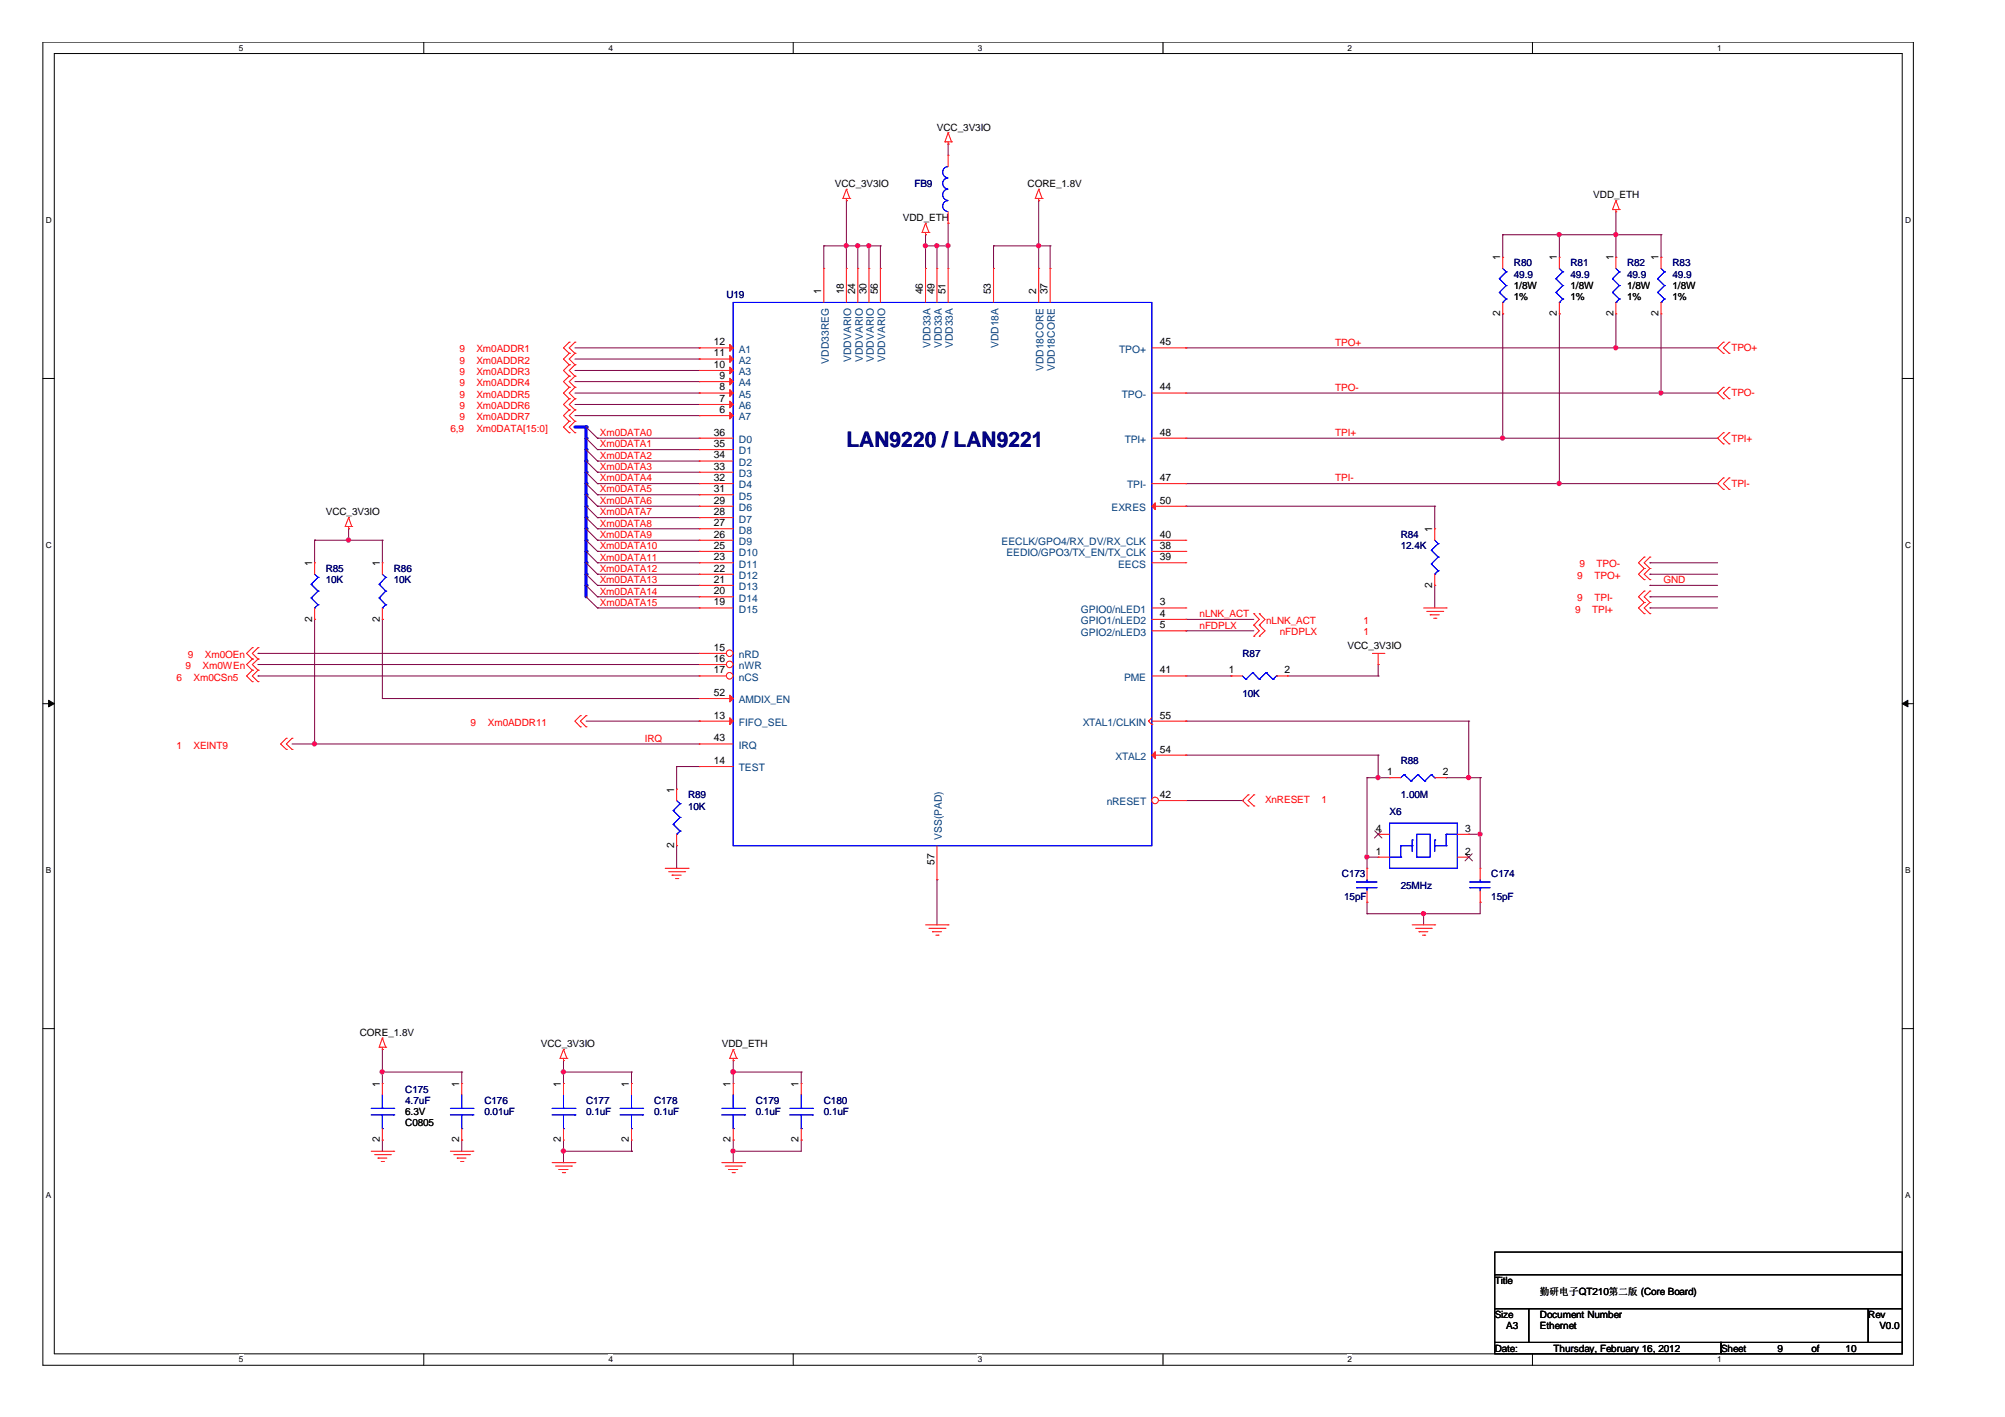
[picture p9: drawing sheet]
<svg xmlns="http://www.w3.org/2000/svg" width="297mm" height="210mm" viewBox="0 0 297 210" stroke-linecap="round" stroke-linejoin="round" font-family="sans-serif">
<path d="M6.3 6.2h277.2v196h-277.2zM8 7.9h273.8v192.6h-273.8z" fill="none" stroke="#000" stroke-width=".15"/>
<g fill="#fff">
<path d="M35.4 6.4h.6v1.4h-.6z"/>
<path d="M35.4 200.7h.6v1.4h-.6z"/>
</g>
<path d="M62.8 6.2v1.7M62.8 200.5v1.7" fill="none" stroke="#000" stroke-width=".15"/>
<g fill="#fff">
<path d="M90.1 6.4h.7v1.4h-.7z"/>
<path d="M90.1 200.7h.7v1.4h-.7z"/>
</g>
<path d="M117.5 6.2v1.7M117.5 200.5v1.7" fill="none" stroke="#000" stroke-width=".15"/>
<g fill="#fff">
<path d="M144.9 6.4h.6v1.4h-.6z"/>
<path d="M144.9 200.7h.6v1.4h-.6z"/>
</g>
<path d="M172.3 6.2v1.7M172.3 200.5v1.7" fill="none" stroke="#000" stroke-width=".15"/>
<g fill="#fff">
<path d="M199.6 6.4h.7v1.4h-.7z"/>
<path d="M199.6 200.7h.7v1.4h-.7z"/>
</g>
<path d="M227 6.2v1.7M227 200.5v1.7" fill="none" stroke="#000" stroke-width=".15"/>
<g fill="#fff">
<path d="M254.4 6.4h.6v1.4h-.6z"/>
<path d="M254.4 200.7h.6v1.4h-.6z"/>
<path d="M6.8 31.9h.8v1.4h-.8z"/>
<path d="M282.2 31.9h.9v1.4h-.9z"/>
<path d="M6.8 80.1h.8v1.4h-.8z"/>
<path d="M282.2 80.1h.9v1.4h-.9z"/>
</g>
<path d="M6.3 56.1h1.7M281.8 56.1h1.7" fill="none" stroke="#000" stroke-width=".15"/>
<g fill="#fff">
<path d="M6.8 128.2h.7v1.4h-.7z"/>
<path d="M282.2 128.2h.8v1.4h-.8z"/>
</g>
<path d="M6.3 104.2h1.7M281.8 104.2h1.7" fill="none" stroke="#000" stroke-width=".15"/>
<g fill="#000" stroke="#000" stroke-width=".15">
<path d="M7.2 103.7l.8 .5-.8 .5z" fill-rule="evenodd"/>
<path d="M281.8 104.2l.9-.5v1z" fill-rule="evenodd"/>
</g>
<g fill="#fff">
<path d="M6.8 176.4h.7v1.4h-.7z"/>
<path d="M282.2 176.4h.8v1.4h-.8z"/>
</g>
<path d="M6.3 152.4h1.7M281.8 152.4h1.7" fill="none" stroke="#000" stroke-width=".15"/>
<g fill="none" stroke="#800040" stroke-width=".15">
<path d="M122 36.4h.1M122 36.4h8.4M122 36.4v3.4M125.4 36.4h.1M125.4 29.7h.1M125.4 29.7v10.1M127.1 36.4h.1M127.1 36.4v3.4M128.7 36.4h.1M128.7 36.4v3.4M130.4 36.4h.1M130.4 36.4v3.4"/>
<path d="M137.1 36.4h.1M137.1 34.8h.1M137.1 36.4h3.4M137.1 34.8v5M138.8 36.4h.1M138.8 36.4v3.4M140.5 36.4h.1M140.5 21.4h.1M140.5 33.1h.1M140.5 21.4v1.6M140.5 33.1v6.7M147.2 39.8h.1"/>
<path d="M147.2 36.4h.1M147.2 36.4h8.4M147.2 36.4v3.4M153.9 36.4h.1M153.9 29.7h.1M153.9 29.7v10.1M155.6 36.4h.1M155.6 36.4v3.4M222.6 34.8h.1M222.6 34.8h23.5M222.6 34.8v3.3M231 34.8h.1"/>
<path d="M231 34.8v3.3M239.4 38.1h.1M239.4 34.8h.1M239.4 31.4v6.7M246.1 38.1h.1M246.1 34.8h.1M246.1 34.8v3.3M85.2 58.2h18.4M85.2 51.5h18.4M85.2 53.2h18.4M85.2 54.9h18.4M85.2 56.5h18.4"/>
<path d="M85.2 59.9h18.4M103.6 51.5h.1M103.6 53.2h.1M103.6 54.9h.1M103.6 56.5h.1M103.6 58.2h.1M103.6 59.9h.1M175.7 51.5h.1M175.7 58.2h70.4M175.7 51.5h63.7M222.6 46.5h.1M222.6 46.5v18.4"/>
<path d="M231 46.5h.1M231 46.5v25.1M239.4 51.5h.1M239.4 46.5v5M246.1 58.2h.1M246.1 46.5v11.7M51.6 78.3h.1M51.6 78.3v1.7M85.2 61.6h18.4M88.5 76.7h.1M88.5 75h.1M88.5 73.3h.1"/>
<path d="M88.5 71.6h.1M88.5 69.9h.1M88.5 68.3h.1M88.5 66.6h.1M88.5 64.9h.1M88.5 78.3h.1M88.5 64.9h15.1M88.5 75h15.1M88.5 71.6h15.1M88.5 76.7h15.1M88.5 73.3h15.1M88.5 69.9h15.1"/>
<path d="M88.5 68.3h15.1M88.5 66.6h15.1M88.5 78.3h15.1M103.6 61.6h.1M175.7 75h.1M175.7 64.9h46.9M175.7 75h36.9M175.7 71.6h55.3M212.6 75h.1M212.6 75v3.3M222.6 64.9h.1M231 71.6h.1"/>
<path d="M38.2 96.8h.1M38.2 98.4h.1M38.2 96.8h65.4M38.2 98.4h65.4M46.6 91.8h.1M46.6 80h.1M46.6 80v3.4M46.6 91.8v18.4M46.6 80h10M51.6 80h.1M56.6 91.8h.1M56.6 80h.1"/>
<path d="M56.6 80v3.4M56.6 91.8v11.7M88.5 90.1h.1M88.5 88.4h.1M88.5 86.7h.1M88.5 85.1h.1M88.5 83.4h.1M88.5 81.7h.1M88.5 80h.1M88.5 80h15.1M88.5 90.1h15.1M88.5 88.4h15.1"/>
<path d="M88.5 86.7h15.1M88.5 85.1h15.1M88.5 83.4h15.1M88.5 81.7h15.1M175.7 91.8h.1M175.7 93.4h.1M175.7 91.8h10.1M175.7 93.4h10.1M204.2 98.4h.1M204.2 98.4v1.7M212.6 86.7h.1M212.6 86.7v3.4"/>
<path d="M38.2 100.1h.1M38.2 100.1h65.4M43.3 110.2h60.3M46.6 110.2h.1M56.6 103.5h.1M56.6 103.5h47M86.8 106.8h16.8M100.2 113.6h.1M100.2 113.6v3.3M100.2 113.6h3.4M103.6 113.6h.1M103.6 106.8h.1"/>
<path d="M175.7 106.8h.1M175.7 111.9h.1M175.7 100.1h6.7M175.7 118.6h8.4M175.7 106.8h41.9M175.7 111.9h28.5M182.4 100.1h.1M184.1 118.6h.1M190.8 100.1h13.4M202.5 115.2h.1M202.5 115.2h3.4M202.5 115.2v13.4"/>
<path d="M204.2 100.1h.1M204.2 111.9h.1M204.2 115.2h.1M204.2 111.9v3.3M214.2 115.2h.1M214.2 115.2h5.1M217.6 106.8h.1M217.6 106.8v8.4M219.3 115.2h.1M219.3 115.2v13.4M100.2 128.6h.1M100.2 125.3v3.3"/>
<path d="M138.8 130.3h.1M138.8 130.3v6.7M202.5 133.7h.1M202.5 135.4h.1M202.5 127h.1M202.5 133.7v1.7M202.5 127h1.7M210.9 135.4h.1M210.9 135.4v1.6M217.6 123.6h.1M217.6 123.6h1.7M219.3 133.7h.1"/>
<path d="M219.3 123.6h.1M219.3 133.7v1.7h-16.8M56.6 158.8h.1M56.6 155.5h.1M56.6 155.5v5M56.6 158.8h11.8M68.4 158.8h.1M68.4 158.8v1.7M83.5 158.8h.1M83.5 157.1v3.4M83.5 158.8h10.1M93.6 158.8h.1"/>
<path d="M93.6 158.8v1.7M108.6 158.8h.1M108.6 157.1h.1M108.6 158.8h10.1M108.6 157.1v3.4M118.7 158.8h.1M118.7 158.8v1.7M56.6 168.9h.1M56.6 168.9v1.6M68.4 168.9h.1M68.4 168.9v1.6M83.5 170.5h.1"/>
<path d="M83.5 172.2h.1M83.5 160.5h.1M83.5 168.9v3.3M83.5 170.5h10.1M93.6 160.5h.1M93.6 170.5h.1M93.6 168.9v1.6M108.6 168.9h.1M108.6 170.5h.1M108.6 168.9v3.3M118.7 168.9h.1M118.7 168.9v1.6h-10.1"/>
</g>
<g fill="#f0f" stroke="#f0f" stroke-width=".15">
<circle cx="231" cy="34.7" r=".32"/>
<circle cx="127.1" cy="36.4" r=".32"/>
<circle cx="125.4" cy="36.4" r=".32"/>
<circle cx="128.7" cy="36.4" r=".32"/>
<circle cx="217.6" cy="115.2" r=".32"/>
<circle cx="204.1" cy="115.2" r=".32"/>
<circle cx="46.6" cy="110.2" r=".32"/>
<circle cx="202.5" cy="126.9" r=".32"/>
<circle cx="210.9" cy="135.3" r=".32"/>
<circle cx="219.3" cy="123.6" r=".32"/>
<circle cx="140.4" cy="36.4" r=".32"/>
<circle cx="138.8" cy="36.4" r=".32"/>
<circle cx="137.1" cy="36.4" r=".32"/>
<circle cx="153.9" cy="36.4" r=".32"/>
<circle cx="246.1" cy="58.2" r=".32"/>
<circle cx="239.4" cy="34.7" r=".32"/>
<circle cx="239.4" cy="51.5" r=".32"/>
<circle cx="222.6" cy="64.9" r=".32"/>
<circle cx="231" cy="71.6" r=".32"/>
<circle cx="83.5" cy="170.5" r=".32"/>
<circle cx="83.5" cy="158.8" r=".32"/>
<circle cx="56.6" cy="158.8" r=".32"/>
<circle cx="108.6" cy="158.8" r=".32"/>
<circle cx="108.6" cy="170.5" r=".32"/>
<circle cx="51.6" cy="80" r=".32"/>
</g>
<path d="M86.8 68.3v1.6" fill="none" stroke="#00f" stroke-width=".47"/>
<circle cx="86.8" cy="68.3" r=".23" fill="#00f"/>
<path d="M86.8 66.6v1.7" fill="none" stroke="#00f" stroke-width=".47"/>
<circle cx="86.8" cy="66.6" r=".23" fill="#00f"/>
<path d="M86.8 64.9v1.7" fill="none" stroke="#00f" stroke-width=".47"/>
<circle cx="86.8" cy="64.9" r=".23" fill="#00f"/>
<path d="M86.8 86.7v1.7" fill="none" stroke="#00f" stroke-width=".47"/>
<circle cx="86.8" cy="86.7" r=".23" fill="#00f"/>
<path d="M86.8 63.3v1.6" fill="none" stroke="#00f" stroke-width=".47"/>
<circle cx="86.8" cy="63.3" r=".23" fill="#00f"/>
<path d="M85.2 63.3h1.6" fill="none" stroke="#00f" stroke-width=".47"/>
<circle cx="86.8" cy="63.3" r=".23" fill="#00f"/>
<path d="M86.8 85.1v1.6" fill="none" stroke="#00f" stroke-width=".47"/>
<circle cx="86.8" cy="85.1" r=".23" fill="#00f"/>
<path d="M86.8 83.4v1.7" fill="none" stroke="#00f" stroke-width=".47"/>
<circle cx="86.8" cy="83.4" r=".23" fill="#00f"/>
<path d="M86.8 81.7v1.7" fill="none" stroke="#00f" stroke-width=".47"/>
<circle cx="86.8" cy="81.7" r=".23" fill="#00f"/>
<path d="M86.8 80v1.7" fill="none" stroke="#00f" stroke-width=".47"/>
<circle cx="86.8" cy="80" r=".23" fill="#00f"/>
<path d="M86.8 78.3v1.7" fill="none" stroke="#00f" stroke-width=".47"/>
<circle cx="86.8" cy="78.3" r=".23" fill="#00f"/>
<path d="M86.8 76.7v1.6" fill="none" stroke="#00f" stroke-width=".47"/>
<circle cx="86.8" cy="76.7" r=".23" fill="#00f"/>
<path d="M86.8 75v1.7" fill="none" stroke="#00f" stroke-width=".47"/>
<circle cx="86.8" cy="75" r=".23" fill="#00f"/>
<path d="M86.8 73.3v1.7" fill="none" stroke="#00f" stroke-width=".47"/>
<circle cx="86.8" cy="73.3" r=".23" fill="#00f"/>
<path d="M86.8 71.6v1.7" fill="none" stroke="#00f" stroke-width=".47"/>
<circle cx="86.8" cy="71.6" r=".23" fill="#00f"/>
<path d="M86.8 69.9v1.7" fill="none" stroke="#00f" stroke-width=".47"/>
<circle cx="86.8" cy="69.9" r=".23" fill="#00f"/>
<g fill="none" stroke="#800040" stroke-width=".15">
<path d="M239.4 51.5h15.1M246.1 58.2h8.4M254.5 51.5h.1M254.5 58.2h.1M86.8 78.3h.1M86.8 76.7h.1M86.8 75h.1M86.8 73.3h.1M86.8 71.6h.1M86.8 69.9h.1M86.8 68.3h.1M86.8 66.6h.1"/>
<path d="M86.8 64.9h.1M86.8 63.3h.1M86.8 78.3l1.7 1.7M86.8 76.7l1.7 1.6M86.8 75l1.7 1.7M86.8 73.3l1.7 1.7M86.8 71.6l1.7 1.7M86.8 69.9l1.7 1.7M86.8 68.3l1.7 1.6M86.8 66.6l1.7 1.7M86.8 64.9l1.7 1.7M86.8 63.3l1.7 1.6"/>
<path d="M222.6 64.9h31.9M231 71.6h23.5M254.5 64.9h.1M254.5 71.6h.1M86.8 88.4h.1M86.8 86.7h.1M86.8 85.1h.1M86.8 83.4h.1M86.8 81.7h.1M86.8 80h.1M86.8 88.4l1.7 1.7M86.8 86.7l1.7 1.7"/>
<path d="M86.8 85.1l1.7 1.6M86.8 83.4l1.7 1.7M86.8 81.7l1.7 1.7M86.8 80l1.7 1.7M244.4 83.4h.1M244.4 85.1h.1M244.4 88.4h.1M244.4 90.1h.1M244.4 86.7h.1M244.4 83.4h10.1M244.4 85.1h10.1M244.4 88.4h10.1"/>
<path d="M244.4 90.1h10.1M244.4 86.7h10.1"/>
</g>
<g fill="none" stroke="#f00" stroke-width=".15">
<path d="M140.5 19.7h.1M140.5 19.7l-.5 1.3M140.5 19.7l.5 1.3M122 39.8h.1M122 39.8v5M124.9 29.4h.1M124.9 29.4h1M125.4 29.7h.1M125.4 28h.1M125.4 29.4v.3M125.4 28l-.5 1.4M125.4 28l.5 1.4"/>
<path d="M125.9 29.4h.1M136.6 34.4h.1M136.6 34.4h1M137.1 34.8h.1M137.1 33.1h.1M137.1 34.4v.4M137.1 33.1l-.5 1.3M137.1 33.1l.5 1.3M137.6 34.4h.1M140 21h.1M140 21h1M140.5 21.4h.1"/>
<path d="M140.5 23h.1M140.5 33.1h.1M140.5 39.8h.1M140.5 21v.4M140.5 23v1.7M140.5 31.4v1.7M140.5 39.8v5M141 21h.1M153.4 29.4h.1M153.4 29.4h1M153.9 29.7h.1M153.9 28h.1"/>
<path d="M153.9 39.8h.1M153.9 29.4v.3M153.9 39.8v5M153.9 28l-.5 1.4M153.9 28l.5 1.4M154.4 29.4h.1M231 38.1h.1M231 38.1v1.7M238.9 31h.1M238.9 31h1M239.4 31.4h.1M239.4 29.7h.1"/>
<path d="M239.4 38.1h.1M239.4 31v.4M239.4 38.1v1.7M239.4 29.7l-.5 1.3M239.4 29.7l.5 1.3M239.9 31h.1M246.1 38.1h.1M246.1 38.1v1.7M84.3 52.3h.1M84.3 54h.1M84.3 50.7h.1M84.3 55.7h.1"/>
<path d="M84.3 57.4h.1M84.3 59.1h.1M84.3 52.3l-.8 .9 .8 .8M84.3 50.7l-.8 .8 .8 .8M84.3 54l-.8 .9 .8 .8M84.3 55.7l-.8 .8 .8 .9M84.3 57.4l-.8 .8 .8 .9M84.3 59.1l-.8 .8 .8 .8M85.2 52.3h.1M85.2 54h.1M85.2 50.7h.1M85.2 55.7h.1"/>
<path d="M85.2 57.4h.1M85.2 59.1h.1M85.2 52.3l-.9 .9 .9 .8M85.2 50.7l-.9 .8 .9 .8M85.2 54l-.9 .9 .9 .8M85.2 55.7l-.9 .8 .9 .9M85.2 57.4l-.9 .8 .9 .9M85.2 59.1l-.9 .8 .9 .8M170.6 51.5h5.1M170.6 58.2h5.1M175.7 51.5h.1M175.7 58.2h.1"/>
<path d="M231 46.5h.1M231 44.8v1.7M239.4 46.5h.1M239.4 44.8v1.7M246.1 46.5h.1M246.1 44.8v1.7M255.3 50.7h.1M255.3 52.3h.1M255.3 57.4h.1M255.3 59.1h.1M255.3 50.7l-.8 .8 .8 .8M255.3 57.4l-.8 .8 .8 .9"/>
<path d="M256.2 52.3h.1M256.2 50.7h.1M256.2 59.1h.1M256.2 57.4h.1M256.2 50.7l-.9 .8 .9 .8M256.2 57.4l-.9 .8 .9 .9M51.1 78h.1M51.1 78h1M51.6 78.3h.1M51.6 76.7h.1M51.6 78v.3M51.6 76.7l-.5 1.3"/>
<path d="M51.6 76.7l.5 1.3M52.1 78h.1M84.3 60.7h.1M84.3 62.4h.1M84.3 64.1h.1M84.3 60.7l-.8 .9 .8 .8M84.3 62.4l-.8 .9 .8 .8M85.2 60.7h.1M85.2 62.4h.1M85.2 64.1h.1M85.2 60.7l-.9 .9 .9 .8M85.2 62.4l-.9 .9 .9 .8"/>
<path d="M170.6 64.9h5.1M170.6 71.6h5.1M175.7 64.9h.1M175.7 71.6h.1M212.6 78.3h.1M212.6 78.3v1.7M255.3 64.1h.1M255.3 65.8h.1M255.3 70.8h.1M255.3 72.5h.1M255.3 64.1l-.8 .8 .8 .9M255.3 70.8l-.8 .8 .8 .9"/>
<path d="M256.2 65.8h.1M256.2 64.1h.1M256.2 72.5h.1M256.2 70.8h.1M256.2 64.1l-.9 .8 .9 .9M256.2 70.8l-.9 .8 .9 .9M37.4 95.9h.1M37.4 97.6h.1M37.4 99.3h.1M37.4 95.9l-.9 .9 .9 .8M37.4 97.6l-.9 .8 .9 .9M37.4 99.3l-.9 .8 .9 .9"/>
<path d="M38.2 95.9h.1M38.2 97.6h.1M38.2 99.3h.1M38.2 95.9l-.8 .9 .8 .8M38.2 97.6l-.8 .8 .8 .9M38.2 99.3l-.8 .8 .8 .9M46.6 83.4h.1M46.6 91.8h.1M46.6 83.4v1.7M46.6 90.1v1.7M170.6 90.1h5.1M170.6 91.8h5.1"/>
<path d="M170.6 93.4h5.1M170.6 81.7h5.1M170.6 80h5.1M170.6 83.4h5.1M175.7 90.1h.1M175.7 91.8h.1M175.7 93.4h.1M175.7 81.7h.1M175.7 80h.1M175.7 83.4h.1M185.8 90.9h.1M185.8 92.6h.1"/>
<path d="M185.8 94.2h.1M185.8 90.9l.8 .9-.8 .8M185.8 92.6l.8 .8-.8 .8M186.6 90.9h.1M186.6 92.6h.1M186.6 94.2h.1M186.6 90.9l.8 .9-.8 .8M186.6 92.6l.8 .8-.8 .8M203.3 96.8h1.7M204.2 98.4h.1M204.2 96.8v1.6M205 96.8h.1"/>
<path d="M210.9 90.1h3.3M211.4 90.6h2.3M211.9 91.1h.1M211.9 91.1h1.3M212.4 91.6h.3M212.6 86.7h.1M212.6 85.1v1.6M212.7 91.6h.1M213.7 90.6h.1M214.2 90.1h.1M243.6 82.5h.1M243.6 84.2h.1"/>
<path d="M243.6 85.9h.1M243.6 87.6h.1M243.6 89.3h.1M243.6 90.9h.1M243.6 82.5l-.9 .9 .9 .8M243.6 84.2l-.9 .9 .9 .8M243.6 87.6l-.9 .8 .9 .9M243.6 89.3l-.9 .8 .9 .8M244.4 82.5h.1M244.4 84.2h.1M244.4 85.9h.1M244.4 87.6h.1"/>
<path d="M244.4 89.3h.1M244.4 90.9h.1M244.4 82.5l-.8 .9 .8 .8M244.4 84.2l-.8 .9 .8 .8M244.4 87.6l-.8 .8 .8 .9M244.4 89.3l-.8 .8 .8 .8M37.4 101h.1M38.2 101h.1M42.4 109.4h.1M42.4 111h.1M42.4 109.4l-.8 .8 .8 .8M43.3 109.4h.1"/>
<path d="M43.3 111h.1M43.3 109.4l-.9 .8 .9 .8M86 106h.1M86 107.7h.1M86 106l-.8 .8 .8 .9M86.8 106h.1M86.8 107.7h.1M86.8 106l-.8 .8 .8 .9M170.6 100.1h5.1M175.7 100.1h.1M184.9 119.4h.1M184.9 117.7h.1"/>
<path d="M184.9 117.7l-.8 .9 .8 .8M185.8 117.7h.1M185.8 119.4h.1M185.8 117.7l-.9 .9 .9 .8M205.9 115.2h.1M205.9 115.2h1.6M212.6 115.2h1.6M214.2 115.2h.1M98.6 128.6h3.3M99.1 129.1h2.3M99.6 129.6h.1M99.6 129.6h1.3"/>
<path d="M100.1 130.1h.3M100.4 130.1h.1M101.4 129.1h.1M101.9 128.6h.1M137.1 137h3.4M137.6 137.5h2.4M138.1 138h.1M138.1 138h1.4M138.6 138.5h.4M139 138.5h.1M140 137.5h.1M140.5 137h.1"/>
<path d="M204.2 127h.1M204.2 123.6h.1M204.2 127h1.7M204.2 123.6h1.7M209.2 137h3.4M209.7 137.5h2.3M210.2 138h.1M210.2 138h1.3M210.7 138.5h.4M211.1 138.5h.1M212 137.5h.1M212.6 137h.1"/>
<path d="M215.9 127h1.7M215.9 123.6h1.7M217.6 127h.1M217.6 123.6h.1M219.3 128.6h.1M219.3 133.7h.1M219.3 128.6v1.7M219.3 132v1.7M56.2 155.1h.1M56.2 155.1h.9M56.6 155.5h.1M56.6 153.8h.1"/>
<path d="M56.6 155.1v.4M56.6 153.8l-.4 1.3M56.6 153.8l.5 1.3M57.1 155.1h.1M83 156.8h.1M83 156.8h1M83.5 157.1h.1M83.5 155.5h.1M83.5 156.8v.3M83.5 155.5l-.5 1.3M83.5 155.5l.5 1.3M84 156.8h.1"/>
<path d="M108.1 156.8h.1M108.1 156.8h1M108.6 157.1h.1M108.6 155.5h.1M108.6 156.8v.3M108.6 155.5l-.5 1.3M108.6 155.5l.5 1.3M109.1 156.8h.1M55 170.5h3.3M55.5 171h2.3M56 171.5h.1M56 171.5h1.3"/>
<path d="M56.5 172.1h.3M56.8 172.1h.1M57.8 171h.1M58.3 170.5h.1M66.7 170.5h3.4M67.2 171h2.4M67.7 171.5h.1M67.7 171.5h1.3M68.2 172.1h.4M68.6 172.1h.1M69.6 171h.1M70.1 170.5h.1"/>
<path d="M81.8 172.2h3.4M82.3 172.7h2.4M82.8 173.2h.1M82.8 173.2h1.4M83.3 173.7h.4M83.5 160.5h.1M83.5 168.9h.1M83.5 160.5v1.7M83.5 167.2v1.7M83.7 173.7h.1M84.7 172.7h.1M85.2 172.2h.1"/>
<path d="M93.6 160.5h.1M93.6 168.9h.1M93.6 160.5v1.7M93.6 167.2v1.7M106.9 172.2h3.4M107.4 172.7h2.4M107.9 173.2h.1M107.9 173.2h1.4M108.5 173.7h.3M108.6 160.5h.1M108.6 168.9h.1M108.6 160.5v1.7"/>
<path d="M108.6 167.2v1.7M108.8 173.7h.1M109.8 172.7h.1M110.3 172.2h.1"/>
</g>
<path d="M221.4 185.5h60.4v3.3h-60.4zM221.4 188.8h60.4v5.1h-60.4zM221.4 193.9h5.1v5h-5.1zM221.4 198.9h33.6v1.6h-33.6zM226.5 193.9h50.3v5h-50.3zM255 198.9h26.8v1.6h-26.8zM276.8 193.9h5v5h-5z" fill="none" stroke="#000" stroke-width=".15"/>
<g fill="none" stroke="#00f" stroke-width=".15">
<path d="M140.4 24.7a.83 .83 0 0 0-.7 .8 .83 .83 0 0 0 .7 .8M140.4 26.4a.81 .81 0 0 0-.7 .8 .81 .81 0 0 0 .7 .8M140.4 28a.83 .83 0 0 0-.7 .9 .83 .83 0 0 0 .7 .8M140.4 29.7a.81 .81 0 0 0-.7 .8 .81 .81 0 0 0 .7 .8M231 39.8l.5 .5M239.4 39.8l.5 .5M246.1 39.8l.5 .5M108.6 44.8h62v80.5h-62zM230.5 41.3h.1M230.5 43.3h.1M230.5 41.3l1 1M230.5 43.3l1 1"/>
<path d="M231 44.8h.1M231.5 40.3h.1M231.5 42.3h.1M231.5 44.3h.1M231.5 40.3l-1 1M231.5 42.3l-1 1M231.5 44.3l-.5 .5M238.9 41.3h.1M238.9 43.3h.1M238.9 41.3l1 1M238.9 43.3l1 1M239.4 44.8h.1"/>
<path d="M239.9 40.3h.1M239.9 42.3h.1M239.9 44.3h.1M239.9 40.3l-1 1M239.9 42.3l-1 1M239.9 44.3l-.5 .5M245.6 41.3h.1M245.6 43.3h.1M245.6 41.3l1 1M245.6 43.3l1 1M246.1 44.8h.1M246.6 40.3h.1"/>
<path d="M246.6 42.3h.1M246.6 44.3h.1M246.6 40.3l-1 1M246.6 42.3l-1 1M246.6 44.3l-.5 .5M46.1 86.5h.1M46.1 88.6h.1M46.1 86.5l1 1.1M46.1 88.6l1 1M46.6 90.1h.1M46.6 85.1l.5 .4M47.1 85.5h.1"/>
<path d="M47.1 87.6h.1M47.1 89.6h.1M47.1 85.5l-1 1M47.1 87.6l-1 1M47.1 89.6l-.5 .5M212 81.5h.1M212 83.5h.1M212 81.5l1.1 1M212 83.5l1.1 1.1M212.6 85.1h.1M212.6 80l.5 .5M213.1 80.5h.1"/>
<path d="M213.1 82.5h.1M213.1 84.6h.1M213.1 80.5l-1.1 1M213.1 82.5l-1.1 1M213.1 84.6l-.5 .5M208 114.7h.1M208 114.7l-.5 .5M208 114.7l1 1M209 115.7h.1M210.1 114.7h.1M210.1 114.7l-1.1 1M210.1 114.7l1 1"/>
<path d="M211.1 115.7h.1M212 114.7h.1M212 114.7l-.9 1M212 114.7l.6 .5M212.6 115.2h.1M205.9 121.9h10v6.7h-10zM205.9 127h1.6M207.5 127h.1M207.5 125.3h.1M207.5 125.3v1.7M207.5 125.3h1.7M209.2 125.3h.1"/>
<path d="M209.2 124.4h.1M209.2 124.4v1.7M209.9 123.6h2v3.4h-2zM212.6 125.3h.1M212.6 124.4h.1M212.6 125.3h1.6M212.6 124.4v1.7M214.2 123.6h.1M214.2 125.3h.1M214.2 123.6h1.7M214.2 123.6v1.7M217.8 131.5h.1"/>
<path d="M217.8 130.7h.1M217.8 131.5h3M217.8 130.7h3M219.3 130.7h.1M219.3 131.5h.1M219.3 130.3v.4M219.3 131.5v.5M81.8 164.2h3.4M81.8 165.2h3.4M83.5 167.2h.1M83.5 164.2h.1M83.5 162.2v2"/>
<path d="M83.5 165.2v2M85.2 164.2h.1M85.2 165.2h.1M91.9 164.2h3.3M91.9 165.2h3.3M93.6 167.2h.1M93.6 164.2h.1M93.6 162.2v2M93.6 165.2v2M95.2 164.2h.1M95.2 165.2h.1M106.9 164.2h3.4"/>
<path d="M106.9 165.2h3.4M108.6 167.2h.1M108.6 164.2h.1M108.6 162.2v2M108.6 165.2v2M110.3 164.2h.1M110.3 165.2h.1"/>
</g>
<path d="M203.7 123.1l1 1M204.7 123.1l-1.1 1M217.1 126.5l1 1M218.1 126.5l-1.1 1" fill="none" stroke="#804000" stroke-width=".15"/>
<circle cx="171.1" cy="118.6" r=".49" fill="#fff" stroke="#f00" stroke-width=".15"/>
<path d="M171.7 118.6h4M175.7 118.6h.1" fill="none" stroke="#f00" stroke-width=".15"/>
<circle cx="108.1" cy="96.8" r=".49" fill="#fff" stroke="#f00" stroke-width=".15"/>
<path d="M103.6 96.8h.1M103.6 96.8h4" fill="none" stroke="#f00" stroke-width=".15"/>
<circle cx="108.1" cy="98.4" r=".49" fill="#fff" stroke="#f00" stroke-width=".15"/>
<path d="M155.6 39.8h.1M155.6 39.8v5M103.6 98.4h.1M103.6 98.4h4" fill="none" stroke="#f00" stroke-width=".15"/>
<circle cx="108.1" cy="100.1" r=".49" fill="#fff" stroke="#f00" stroke-width=".15"/>
<g fill="none" stroke="#f00" stroke-width=".15">
<path d="M125.4 39.8h.1M125.4 39.8v5M127.1 39.8h.1M127.1 39.8v5M128.7 39.8h.1M128.7 39.8v5M130.4 39.8h.1M130.4 39.8v5M137.1 39.8h.1M137.1 39.8v5M138.8 39.8h.1M138.8 39.8v5"/>
<path d="M147.2 39.8h.1M147.2 39.8v5M222.6 38.1h.1M222.6 38.1v1.7M103.6 51.5h.1M103.6 53.2h.1M103.6 54.9h.1M103.6 56.5h.1M103.6 58.2h.1M103.6 59.9h.1M103.6 51.5h5M103.6 53.2h5"/>
<path d="M103.6 54.9h5M103.6 56.5h5M103.6 58.2h5M103.6 59.9h5M222.6 46.5h.1M222.6 44.8v1.7M103.6 78.3h.1M103.6 61.6h.1M103.6 76.7h.1M103.6 75h.1M103.6 73.3h.1M103.6 71.6h.1"/>
<path d="M103.6 69.9h.1M103.6 68.3h.1M103.6 66.6h.1M103.6 64.9h.1M103.6 75h5M103.6 78.3h5M103.6 61.6h5M103.6 76.7h5M103.6 73.3h5M103.6 71.6h5M103.6 69.9h5M103.6 68.3h5"/>
<path d="M103.6 66.6h5M103.6 64.9h5M170.6 75h5.1M175.7 75h.1M56.6 83.4h.1M56.6 91.8h.1M56.6 83.4v1.7M56.6 90.1v1.7M103.6 90.1h.1M103.6 88.4h.1M103.6 86.7h.1M103.6 85.1h.1"/>
<path d="M103.6 83.4h.1M103.6 81.7h.1M103.6 80h.1M103.6 90.1h5M103.6 88.4h5M103.6 86.7h5M103.6 85.1h5M103.6 83.4h5M103.6 81.7h5M103.6 80h5M100.2 116.9h.1M100.2 116.9v1.7"/>
<path d="M103.6 100.1h.1M103.6 103.5h.1M103.6 106.8h.1M103.6 110.2h.1M103.6 113.6h.1M103.6 100.1h4M103.6 103.5h5M103.6 106.8h5M103.6 110.2h5M103.6 113.6h5M170.1 106.8h.1M170.1 106.8l.5 .5"/>
<path d="M170.6 107.3h.1M170.6 106.8h5.1M170.6 106.3l-.5 .5M170.6 111.9h5.1M175.7 106.8h.1M175.7 111.9h.1M182.4 100.1h.1M182.4 100.1h1.7M189.1 100.1h1.7M190.8 100.1h.1M100.2 125.3h.1M100.2 123.6v1.7"/>
<path d="M138.8 130.3h.1M138.8 125.3v5M202.5 128.6h.1M202.5 133.7h.1M202.5 128.6v1.7M202.5 132v1.7M56.6 160.5h.1M56.6 168.9h.1M56.6 160.5v1.7M56.6 167.2v1.7M68.4 160.5h.1M68.4 168.9h.1"/>
<path d="M68.4 160.5v1.7M68.4 167.2v1.7M118.7 160.5h.1M118.7 168.9h.1M118.7 160.5v1.7M118.7 167.2v1.7"/>
</g>
<g fill="#f00" stroke="#f00" stroke-width=".15">
<path d="M170.6 75l.6-.5v1z" fill-rule="evenodd"/>
<path d="M108.1 103l.5 .5-.5 .5z" fill-rule="evenodd"/>
<path d="M108.1 106.3l.5 .5-.5 .5z" fill-rule="evenodd"/>
<path d="M108.1 51l.5 .5-.5 .5z" fill-rule="evenodd"/>
<path d="M108.1 52.7l.5 .5-.5 .5z" fill-rule="evenodd"/>
<path d="M108.1 54.4l.5 .5-.5 .5z" fill-rule="evenodd"/>
<path d="M108.1 56l.5 .5-.5 .5z" fill-rule="evenodd"/>
<path d="M108.1 57.7l.5 .5-.5 .5z" fill-rule="evenodd"/>
<path d="M108.1 59.4l.5 .5-.5 .5z" fill-rule="evenodd"/>
<path d="M108.1 61.1l.5 .5-.5 .5z" fill-rule="evenodd"/>
<path d="M170.6 111.9l.6-.5v1z" fill-rule="evenodd"/>
</g>
<g fill="none" stroke="#00f" stroke-width=".15">
<path d="M222.6 39.8l.5 .5M222.1 41.3h.1M222.1 43.3h.1M222.1 41.3l1 1M222.1 43.3l1 1M222.6 44.8h.1M223.1 40.3h.1M223.1 42.3h.1M223.1 44.3h.1M223.1 40.3l-1 1M223.1 42.3l-1 1M223.1 44.3l-.5 .5"/>
<path d="M56.2 86.5h.1M56.2 88.6h.1M56.2 86.5l.9 1.1M56.2 88.6l.9 1M56.6 90.1h.1M56.6 85.1l.5 .4M57.1 85.5h.1M57.1 87.6h.1M57.1 89.6h.1M57.1 85.5l-.9 1M57.1 87.6l-.9 1M57.1 89.6l-.5 .5"/>
<path d="M185.6 99.6h.1M185.6 99.6l-1 1M185.6 99.6l1 1M187.6 99.6h.1M187.6 99.6l-1 1M187.6 99.6l1 1M100.2 118.6l.6 .5M100.8 119.1h.1M100.8 119.1l-1.1 1M184.1 100.1l.5 .5M184.6 100.6h.1M186.6 100.6h.1"/>
<path d="M188.6 100.6h.1M189.1 100.1h.1M189.1 100.1l-.5 .5M99.7 120.1h.1M99.7 122.1h.1M99.7 120.1l1.1 1M99.7 122.1l1.1 1M100.2 123.6h.1M100.8 121.1h.1M100.8 123.1h.1M100.8 121.1l-1.1 1M100.8 123.1l-.6 .5"/>
<path d="M201 131.5h.1M201 130.7h.1M201 131.5h3M201 130.7h3M202.5 130.7h.1M202.5 131.5h.1M202.5 130.3v.4M202.5 131.5v.5M55 164.2h3.3M55 165.2h3.3M56.6 167.2h.1M56.6 164.2h.1"/>
<path d="M56.6 162.2v2M56.6 165.2v2M58.3 164.2h.1M58.3 165.2h.1M66.7 164.2h3.4M66.7 165.2h3.4M68.4 167.2h.1M68.4 164.2h.1M68.4 162.2v2M68.4 165.2v2M70.1 164.2h.1M70.1 165.2h.1"/>
<path d="M117 164.2h3.4M117 165.2h3.4M118.7 167.2h.1M118.7 164.2h.1M118.7 162.2v2M118.7 165.2v2M120.4 164.2h.1M120.4 165.2h.1"/>
</g>
<g fill="#f0f" stroke="#f0f" stroke-width=".15">
<circle cx="231" cy="34.7" r=".32"/>
<circle cx="127.1" cy="36.4" r=".32"/>
<circle cx="125.4" cy="36.4" r=".32"/>
<circle cx="128.7" cy="36.4" r=".32"/>
<circle cx="217.6" cy="115.2" r=".32"/>
<circle cx="204.1" cy="115.2" r=".32"/>
<circle cx="46.6" cy="110.2" r=".32"/>
<circle cx="202.5" cy="126.9" r=".32"/>
<circle cx="210.9" cy="135.3" r=".32"/>
<circle cx="219.3" cy="123.6" r=".32"/>
<circle cx="140.4" cy="36.4" r=".32"/>
<circle cx="138.8" cy="36.4" r=".32"/>
<circle cx="137.1" cy="36.4" r=".32"/>
<circle cx="153.9" cy="36.4" r=".32"/>
<circle cx="246.1" cy="58.2" r=".32"/>
<circle cx="239.4" cy="34.7" r=".32"/>
<circle cx="239.4" cy="51.5" r=".32"/>
<circle cx="222.6" cy="64.9" r=".32"/>
<circle cx="231" cy="71.6" r=".32"/>
<circle cx="83.5" cy="170.5" r=".32"/>
<circle cx="83.5" cy="158.8" r=".32"/>
<circle cx="56.6" cy="158.8" r=".32"/>
<circle cx="108.6" cy="158.8" r=".32"/>
<circle cx="108.6" cy="170.5" r=".32"/>
<circle cx="51.6" cy="80" r=".32"/>
</g>
<text font-size="3.2" fill="#000080" x="125.4" y="66.2">LAN9220 / LAN9221</text>
<g font-size="1.5">
<text x="138.8" y="19.4">VCC_3V3IO</text>
<text x="123.7" y="27.7">VCC_3V3IO</text>
<text x="152.2" y="27.7">CORE_1.8V</text>
<text x="236.1" y="29.4">VDD_ETH</text>
<text x="133.8" y="32.7">VDD_ETH</text>
<text x="222.2" y="38.6" transform="rotate(-90 222.2 38.6)">1</text>
<text x="230.6" y="38.6" transform="rotate(-90 230.6 38.6)">1</text>
<text x="239" y="38.6" transform="rotate(-90 239 38.6)">1</text>
<text x="245.7" y="38.6" transform="rotate(-90 245.7 38.6)">1</text>
<text x="121.7" y="43.6" transform="rotate(-90 121.7 43.6)">1</text>
<text x="125" y="43.6" transform="rotate(-90 125 43.6)">18</text>
<text x="126.7" y="43.6" transform="rotate(-90 126.7 43.6)">24</text>
<text x="128.4" y="43.6" transform="rotate(-90 128.4 43.6)">30</text>
<text x="130" y="43.6" transform="rotate(-90 130 43.6)">56</text>
<text x="136.7" y="43.6" transform="rotate(-90 136.7 43.6)">46</text>
<text x="138.4" y="43.6" transform="rotate(-90 138.4 43.6)">49</text>
<text x="140.1" y="43.6" transform="rotate(-90 140.1 43.6)">51</text>
<text x="146.8" y="43.6" transform="rotate(-90 146.8 43.6)">53</text>
<text x="153.5" y="43.6" transform="rotate(-90 153.5 43.6)">2</text>
<text x="155.2" y="43.6" transform="rotate(-90 155.2 43.6)">37</text>
<text x="222.2" y="46.8" transform="rotate(-90 222.2 46.8)">2</text>
<text x="224.3" y="42.8">1/8W</text>
<text x="224.3" y="44.5">1%</text>
<text x="230.6" y="46.8" transform="rotate(-90 230.6 46.8)">2</text>
<text x="232.7" y="42.8">1/8W</text>
<text x="232.7" y="44.5">1%</text>
<text x="239" y="46.8" transform="rotate(-90 239 46.8)">2</text>
<text x="241" y="42.8">1/8W</text>
<text x="241" y="44.5">1%</text>
<text x="245.7" y="46.8" transform="rotate(-90 245.7 46.8)">2</text>
<text x="247.8" y="42.8">1/8W</text>
<text x="247.8" y="44.5">1%</text>
<text x="105.7" y="51.2">12</text>
<text x="105.7" y="52.8">11</text>
<text x="171.8" y="51.2">45</text>
<text x="105.7" y="54.5">10</text>
<text x="106.6" y="56.1">9</text>
<text x="106.6" y="57.8">8</text>
<text x="106.6" y="59.5">7</text>
<text x="171.8" y="57.8">44</text>
<text x="105.7" y="64.5">36</text>
<text x="106.6" y="61.2">6</text>
<text x="171.8" y="64.5">48</text>
<text x="105.7" y="71.3">32</text>
<text x="105.7" y="69.6">33</text>
<text x="105.7" y="67.9">34</text>
<text x="105.7" y="66.2">35</text>
<text x="171.8" y="71.3">47</text>
<text x="48.3" y="76.3">VCC_3V3IO</text>
<text x="105.7" y="77.9">27</text>
<text x="105.7" y="76.3">28</text>
<text x="105.7" y="74.6">29</text>
<text x="105.7" y="72.9">31</text>
<text x="171.8" y="74.6">50</text>
<text x="46.2" y="83.9" transform="rotate(-90 46.2 83.9)">1</text>
<text x="56.3" y="83.9" transform="rotate(-90 56.3 83.9)">1</text>
<text x="105.7" y="83">23</text>
<text x="105.7" y="81.3">25</text>
<text x="105.7" y="79.6">26</text>
<text x="171.8" y="83">39</text>
<text x="171.8" y="81.3">38</text>
<text x="171.8" y="79.6">40</text>
<text x="212.2" y="78.8" transform="rotate(-90 212.2 78.8)">1</text>
<text x="105.7" y="89.7">19</text>
<text x="105.7" y="88">20</text>
<text x="105.7" y="86.3">21</text>
<text x="105.7" y="84.7">22</text>
<text x="171.8" y="89.7">3</text>
<text x="212.2" y="87.1" transform="rotate(-90 212.2 87.1)">2</text>
<text x="46.2" y="92.1" transform="rotate(-90 46.2 92.1)">2</text>
<text x="56.3" y="92.1" transform="rotate(-90 56.3 92.1)">2</text>
<text x="171.8" y="91.4">4</text>
<text x="171.8" y="93.1">5</text>
<text x="105.7" y="96.4">15</text>
<text x="105.7" y="98.1">16</text>
<text x="105.7" y="99.8">17</text>
<text x="171.8" y="99.8">41</text>
<text x="182" y="99.8">1</text>
<text x="190.3" y="99.8">2</text>
<text x="199.6" y="96.1">VCC_3V3IO</text>
<text x="105.7" y="103.1">52</text>
<text x="105.7" y="106.4">13</text>
<text x="171.8" y="106.4">55</text>
<text x="105.7" y="109.8">43</text>
<text x="105.7" y="113.2">14</text>
<text x="171.8" y="111.5">54</text>
<text x="99.9" y="117.4" transform="rotate(-90 99.9 117.4)">1</text>
<text x="171.8" y="118.2">42</text>
<text x="205.5" y="114.8">1</text>
<text x="213.7" y="114.8">2</text>
<text x="99.9" y="125.6" transform="rotate(-90 99.9 125.6)">2</text>
<text x="203.8" y="123.2">4</text>
<text x="217.1" y="123.2">3</text>
<text x="138.4" y="128.2" transform="rotate(-90 138.4 128.2)">57</text>
<text x="203.8" y="126.6">1</text>
<text x="217.1" y="126.6">2</text>
<text x="53.3" y="153.5">CORE_1.8V</text>
<text x="80.1" y="155.1">VCC_3V3IO</text>
<text x="106.9" y="155.1">VDD_ETH</text>
<text x="56.3" y="161" transform="rotate(-90 56.3 161)">1</text>
<text x="68" y="161" transform="rotate(-90 68 161)">1</text>
<text x="83.1" y="161" transform="rotate(-90 83.1 161)">1</text>
<text x="93.2" y="161" transform="rotate(-90 93.2 161)">1</text>
<text x="108.2" y="161" transform="rotate(-90 108.2 161)">1</text>
<text x="118.3" y="161" transform="rotate(-90 118.3 161)">1</text>
<text x="60" y="165.2">6.3V</text>
<text x="60" y="166.8">C0805</text>
<text x="56.3" y="169.2" transform="rotate(-90 56.3 169.2)">2</text>
<text x="68" y="169.2" transform="rotate(-90 68 169.2)">2</text>
<text x="83.1" y="169.2" transform="rotate(-90 83.1 169.2)">2</text>
<text x="93.2" y="169.2" transform="rotate(-90 93.2 169.2)">2</text>
<text x="108.2" y="169.2" transform="rotate(-90 108.2 169.2)">2</text>
<text x="118.3" y="169.2" transform="rotate(-90 118.3 169.2)">2</text>
<text x="221.4" y="190.2">Title</text>
<text x="228.1" y="191.8">勤研电子QT210第二版 (Core Board)</text>
<text x="221.4" y="195.2">Size</text>
<text x="223.1" y="196.9">A3</text>
<text x="228.1" y="195.2">Document Number</text>
<text x="228.1" y="196.9">Ethernet</text>
<text x="276.8" y="195.2">Rev</text>
<text x="278.4" y="196.9">V0.0</text>
<text x="221.4" y="200.2">Date:</text>
<text x="230.2" y="200.2">Thursday, February 16, 2012</text>
<text x="255" y="200.2">Sheet</text>
<text x="263.4" y="200.2">9</text>
<text x="268.4" y="200.2">of</text>
<text x="273.4" y="200.2">10</text>
</g>
<g font-size="1.5" fill="#000080">
<text x="135.5" y="27.7">FB9</text>
<text x="224.3" y="39.5">R80</text>
<text x="224.3" y="41.1">49.9</text>
<text x="232.7" y="39.5">R81</text>
<text x="232.7" y="41.1">49.9</text>
<text x="241" y="39.5">R82</text>
<text x="241" y="41.1">49.9</text>
<text x="247.8" y="39.5">R83</text>
<text x="247.8" y="41.1">49.9</text>
<text x="107.6" y="44.2">U19</text>
<text x="207.5" y="79.7">R84</text>
<text x="207.5" y="81.4">12.4K</text>
<text x="48.3" y="84.7">R85</text>
<text x="48.3" y="86.4">10K</text>
<text x="58.3" y="84.7">R86</text>
<text x="58.3" y="86.4">10K</text>
<text x="184.1" y="97.3">R87</text>
<text x="184.1" y="103.2">10K</text>
<text x="207.5" y="113.2">R88</text>
<text x="101.9" y="118.3">R89</text>
<text x="101.9" y="119.9">10K</text>
<text x="207.5" y="118.3">1.00M</text>
<text x="205.9" y="120.7">X6</text>
<text x="198.8" y="130">C173</text>
<text x="207.5" y="131.7">25MHz</text>
<text x="220.9" y="130">C174</text>
<text x="199.1" y="133.3">15pF</text>
<text x="220.9" y="133.3">15pF</text>
<text x="60" y="161.9">C175</text>
<text x="60" y="163.5">4.7uF</text>
<text x="71.8" y="163.5">C176</text>
<text x="71.8" y="165.2">0.01uF</text>
<text x="86.8" y="163.5">C177</text>
<text x="86.8" y="165.2">0.1uF</text>
<text x="96.9" y="163.5">C178</text>
<text x="96.9" y="165.2">0.1uF</text>
<text x="112" y="163.5">C179</text>
<text x="112" y="165.2">0.1uF</text>
<text x="122" y="163.5">C180</text>
<text x="122" y="165.2">0.1uF</text>
</g>
<g font-size="1.5" fill="#f00">
<text x="68.1" y="53.9">9</text>
<text x="68.1" y="52.2">9</text>
<text x="70.6" y="53.9">Xm0ADDR2</text>
<text x="70.6" y="52.2">Xm0ADDR1</text>
<text x="197.8" y="51.2">TPO+</text>
<text x="256.5" y="52">TPO+</text>
<text x="68.1" y="55.6">9</text>
<text x="68.1" y="57.2">9</text>
<text x="68.1" y="58.9">9</text>
<text x="70.6" y="55.6">Xm0ADDR3</text>
<text x="70.6" y="57.2">Xm0ADDR4</text>
<text x="70.6" y="58.9">Xm0ADDR5</text>
<text x="197.8" y="57.9">TPO-</text>
<text x="256.5" y="58.7">TPO-</text>
<text x="66.7" y="63.9">6,9</text>
<text x="68.1" y="60.6">9</text>
<text x="68.1" y="62.2">9</text>
<text x="70.6" y="60.6">Xm0ADDR6</text>
<text x="70.6" y="62.2">Xm0ADDR7</text>
<text x="70.6" y="63.9">Xm0DATA[15:0]</text>
<text x="88.9" y="64.6">Xm0DATA0</text>
<text x="197.8" y="64.6">TPI+</text>
<text x="256.5" y="65.5">TPI+</text>
<text x="88.9" y="71.3">Xm0DATA4</text>
<text x="88.9" y="69.6">Xm0DATA3</text>
<text x="88.9" y="68">Xm0DATA2</text>
<text x="88.9" y="66.3">Xm0DATA1</text>
<text x="197.8" y="71.3">TPI-</text>
<text x="88.9" y="76.3">Xm0DATA7</text>
<text x="88.9" y="74.6">Xm0DATA6</text>
<text x="88.9" y="73">Xm0DATA5</text>
<text x="88.9" y="78">Xm0DATA8</text>
<text x="256.5" y="72.2">TPI-</text>
<text x="88.9" y="83">Xm0DATA11</text>
<text x="88.9" y="81.3">Xm0DATA10</text>
<text x="88.9" y="79.7">Xm0DATA9</text>
<text x="88.9" y="89.7">Xm0DATA15</text>
<text x="88.9" y="88.1">Xm0DATA14</text>
<text x="88.9" y="86.4">Xm0DATA13</text>
<text x="88.9" y="84.7">Xm0DATA12</text>
<text x="233.7" y="85.7">9</text>
<text x="233.7" y="89.1">9</text>
<text x="234" y="84">9</text>
<text x="236.2" y="85.7">TPO+</text>
<text x="236.2" y="89.1">TPI-</text>
<text x="236.5" y="84">TPO-</text>
<text x="246.4" y="86.4">GND</text>
<text x="177.7" y="91.4">nLNK_ACT</text>
<text x="177.7" y="93.1">nFDPLX</text>
<text x="187.6" y="92.4">nLNK_ACT</text>
<text x="189.6" y="94.1">nFDPLX</text>
<text x="202" y="92.4">1</text>
<text x="202" y="94.1">1</text>
<text x="233.3" y="90.8">9</text>
<text x="235.9" y="90.8">TPI+</text>
<text x="26.2" y="100.8">6</text>
<text x="27.5" y="99.2">9</text>
<text x="27.8" y="97.5">9</text>
<text x="28.7" y="100.8">Xm0CSn5</text>
<text x="30" y="99.2">Xm0WEn</text>
<text x="30.4" y="97.5">Xm0OEn</text>
<text x="69.7" y="107.5">9</text>
<text x="72.3" y="107.5">Xm0ADDR11</text>
<text x="26.2" y="110.9">1</text>
<text x="28.7" y="110.9">XEINT9</text>
<text x="95.5" y="109.9">IRQ</text>
<text x="187.4" y="118.9">XnRESET</text>
<text x="195.8" y="118.9">1</text>
</g>
<g font-size="1.5" fill="#004080">
<text x="109.5" y="52.3">A1</text>
<text x="109.5" y="53.9">A2</text>
<text x="122.8" y="53.9" transform="rotate(-90 122.8 53.9)">VDD33REG</text>
<text x="126.1" y="53.6" transform="rotate(-90 126.1 53.6)">VDDVARIO</text>
<text x="127.8" y="53.6" transform="rotate(-90 127.8 53.6)">VDDVARIO</text>
<text x="129.5" y="53.6" transform="rotate(-90 129.5 53.6)">VDDVARIO</text>
<text x="131.1" y="53.6" transform="rotate(-90 131.1 53.6)">VDDVARIO</text>
<text x="137.8" y="51.6" transform="rotate(-90 137.8 51.6)">VDD33A</text>
<text x="139.5" y="51.6" transform="rotate(-90 139.5 51.6)">VDD33A</text>
<text x="141.2" y="51.6" transform="rotate(-90 141.2 51.6)">VDD33A</text>
<text x="147.9" y="51.6" transform="rotate(-90 147.9 51.6)">VDD18A</text>
<text x="165.8" y="52.3">TPO+</text>
<text x="109.5" y="55.6">A3</text>
<text x="109.5" y="57.2">A4</text>
<text x="109.5" y="58.9">A5</text>
<text x="154.6" y="55" transform="rotate(-90 154.6 55)">VDD18CORE</text>
<text x="156.3" y="55" transform="rotate(-90 156.3 55)">VDD18CORE</text>
<text x="166.2" y="58.9">TPO-</text>
<text x="109.5" y="60.6">A6</text>
<text x="109.5" y="62.3">A7</text>
<text x="109.5" y="65.6">D0</text>
<text x="166.6" y="65.6">TPI+</text>
<text x="109.5" y="70.7">D3</text>
<text x="109.5" y="69">D2</text>
<text x="109.5" y="67.3">D1</text>
<text x="109.5" y="77.4">D7</text>
<text x="109.5" y="75.7">D6</text>
<text x="109.5" y="74">D5</text>
<text x="109.5" y="72.4">D4</text>
<text x="164.7" y="75.7">EXRES</text>
<text x="167" y="72.4">TPI-</text>
<text x="109.5" y="82.4">D10</text>
<text x="109.5" y="80.7">D9</text>
<text x="109.5" y="79.1">D8</text>
<text x="148.4" y="80.7">EECLK/GPO4/RX_DV/RX_CLK</text>
<text x="149.1" y="82.4">EEDIO/GPO3/TX_EN/TX_CLK</text>
<text x="109.5" y="89.1">D14</text>
<text x="109.5" y="87.4">D13</text>
<text x="109.5" y="85.8">D12</text>
<text x="109.5" y="84.1">D11</text>
<text x="165.7" y="84.1">EECS</text>
<text x="109.5" y="90.8">D15</text>
<text x="160.1" y="90.8">GPIO0/nLED1</text>
<text x="160.1" y="92.5">GPIO1/nLED2</text>
<text x="160.1" y="94.2">GPIO2/nLED3</text>
<text x="109.5" y="97.5">nRD</text>
<text x="109.5" y="99.2">nWR</text>
<text x="109.5" y="100.9">nCS</text>
<text x="166.5" y="100.9">PME</text>
<text x="109.5" y="104.2">AMDIX_EN</text>
<text x="109.5" y="107.5">FIFO_SEL</text>
<text x="160.4" y="107.5">XTAL1/CLKIN</text>
<text x="109.5" y="110.9">IRQ</text>
<text x="165.3" y="112.6">XTAL2</text>
<text x="109.5" y="114.3">TEST</text>
<text x="164" y="119.3">nRESET</text>
<text x="139.5" y="124.4" transform="rotate(-90 139.5 124.4)">VSS(PAD)</text>
</g>
<g font-size="1.2">
<text x="35.4" y="7.5">5</text>
<text x="90.1" y="7.5">4</text>
<text x="144.9" y="7.5">3</text>
<text x="199.6" y="7.5">2</text>
<text x="254.4" y="7.5">1</text>
<text x="6.8" y="33.1">D</text>
<text x="282.2" y="33.1">D</text>
<text x="6.8" y="81.2">C</text>
<text x="282.2" y="81.2">C</text>
<text x="6.8" y="129.4">B</text>
<text x="282.2" y="129.4">B</text>
<text x="6.8" y="177.5">A</text>
<text x="282.2" y="177.5">A</text>
<text x="35.4" y="201.8">5</text>
<text x="90.1" y="201.8">4</text>
<text x="144.9" y="201.8">3</text>
<text x="199.6" y="201.8">2</text>
<text x="254.4" y="201.8">1</text>
</g>
</svg>
